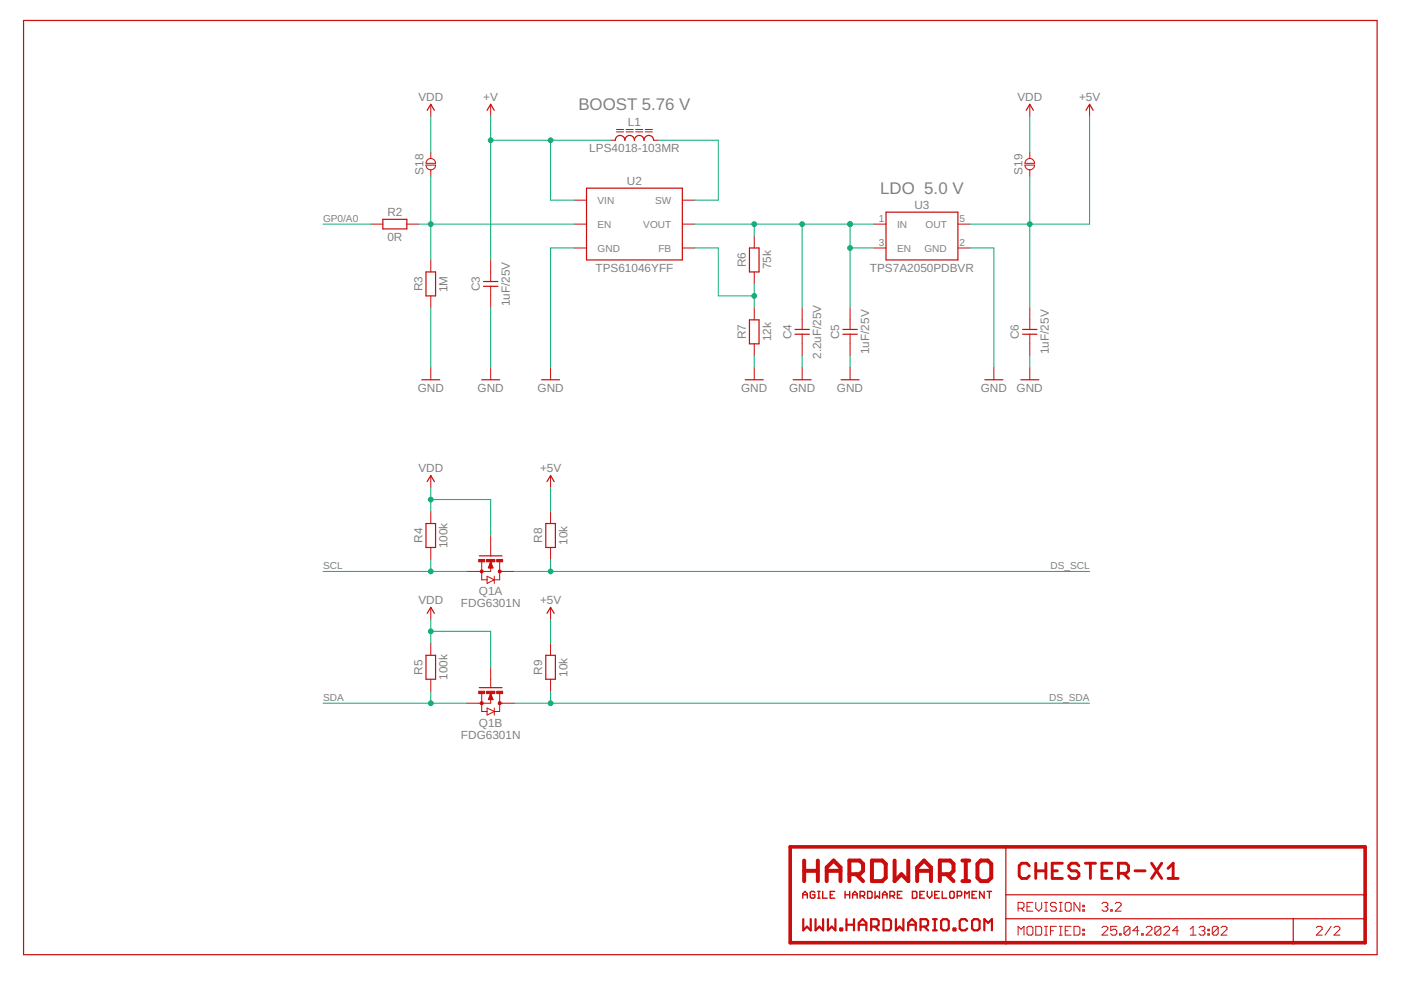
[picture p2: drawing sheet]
<svg xmlns="http://www.w3.org/2000/svg" width="297mm" height="210mm" viewBox="0 0 297 210" stroke-linecap="round" stroke-linejoin="round" font-family="sans-serif">
<g fill="none" stroke="#c90d0c" stroke-width=".21">
<path d="M90.3 35h2.1a1.02 1.02 0 0 1-1.1 1 1.02 1.02 0 0 1-1-1zM90.6 33.9a1.01 1.01 0 0 1 1.1-.2 1.01 1.01 0 0 1 .7 .9h-2.1zM91.3 22.1v2.6M91.3 32.3v1.3M91.3 36v1.4M104 22.1v2.6M129.4 29.7h1.1M130.7 28h1.5M130.7 27.5h1.5M132.7 28h1.6M132.7 27.5h1.6M134.8 28h1.5"/>
<path d="M134.8 27.5h1.5M136.8 28h1.5M136.8 27.5h1.5M138.6 29.7h1M217.3 35h2.1a1.02 1.02 0 0 1-1.1 1 1.02 1.02 0 0 1-1-1zM217.6 33.9a1.01 1.01 0 0 1 1.1-.2 1.01 1.01 0 0 1 .7 .9h-2.1zM218.3 22.1v2.6M218.3 32.3v1.3M218.3 36v1.4M231 22.1v2.6M78.7 47.5h2.5M86.3 47.5h2.5"/>
<path d="M91.3 55.1v2.6M104 55.1v4.6M121.8 52.6h2.6M121.8 47.5h2.6M121.8 42.4h2.6M144.7 52.6h2.5M144.7 47.5h2.5M144.7 42.4h2.5M159.9 50.1v2.5M159.9 57.7v2.5M185.3 52.6h2.6M185.3 47.5h2.6"/>
<path d="M203.1 52.6h2.5M203.1 47.5h2.5M91.3 62.7v2.6M91.3 78v2.5M104 60.7v4.6M104 78v2.5M116.7 78v2.5M159.9 65.3v2.5M159.9 72.9v2.5M159.9 78v2.5M170.1 65.3v4.5M170.1 70.9v4.5"/>
<path d="M170.1 78v2.5M180.2 65.3v4.5M180.2 70.9v4.5M180.2 78v2.5M210.7 78v2.5M218.3 65.3v4.5M218.3 70.9v4.5M218.3 78v2.5M91.3 100.8v2.6M91.3 108.5v2.5M91.3 116.1v2.5M102.1 119.1v3.8h1.2"/>
<path d="M104 113.5v4.4M104 119.1v2.1h-5M104 119.1l.5 1.3h-1zM104 119.1l.2 1.3M104 119.1l.3 1.3M104 119.1l.4 1.3M104 119.1l-.1 1.3M104 119.1l-.2 1.3M104 119.1l-.3 1.3M105.9 119.1v3.8h-1.1M116.7 100.8v2.6M116.7 108.5v2.5"/>
<path d="M116.7 116.1v2.5M91.3 128.8v2.5M91.3 136.4v2.5M103.3 122.2l1.5 .7-1.5 .8zM104.8 122.2v1.5M105.9 121.2h3.2M116.7 128.8v2.5M116.7 136.4v2.5M91.3 144v2.6M102.1 147.1v3.8h1.2M103.3 150.1l1.5 .8-1.5 .7zM104 141.5v4.3"/>
<path d="M104 147.1v2h-5M104 147.1l.5 1.2h-1zM104 147.1l.2 1.2M104 147.1l.3 1.2M104 147.1l.4 1.2M104 147.1l-.1 1.2M104 147.1l-.2 1.2M104 147.1l-.3 1.2M104.8 150.1v1.5M105.9 147.1v3.8h-1.1M105.9 149.1h3.2M116.7 144v2.6"/>
<path d="M215.9 192.6h.9l.3-.3v-.7l-.3-.3h-.9v1.9M215.9 198.3v-1.9l.6 .6 .6-.6v1.9M216.5 192.6l.6 .6M217.7 196.7l.3-.3h.7l.3 .3v1.3l-.3 .3h-.7l-.3-.3zM217.7 192.3h.7M219 191.3h-1.3v1.9h1.3M219.6 196.4h.9l.4 .3v1.3l-.4 .3h-.9zM219.6 191.3v1.3l.6 .6 .7-.6v-1.3M221.5 198.3h.6M221.5 196.4h.6M221.5 191.3h.6M221.5 193.2h.6"/>
<path d="M221.8 191.3v1.9M221.8 196.4v1.9M222.7 197.3h.7M224 196.4h-1.3v1.9M224 191.6l-.3-.3h-.7l-.3 .3v.3l.3 .4h.7l.3 .3v.3l-.3 .3h-.7l-.3-.3M224.6 198.3h.6M224.6 196.4h.6M224.6 191.3h.6M224.6 193.2h.6M224.9 191.3v1.9M224.9 196.4v1.9M225.8 197.3h.7"/>
<path d="M226.1 191.3h.7l.3 .3v1.3l-.3 .3h-.7l-.3-.3v-1.3zM227.1 196.4h-1.3v1.9h1.3M227.7 196.4h.9l.4 .3v1.3l-.4 .3h-.9zM229 191.3v1.9l-1.3-1.9v1.9M229.6 198h.3v.3h-.3zM229.6 197h.3v.3h-.3zM229.6 191.9h.3v.4h-.3zM229.6 192.9h.3v.3h-.3zM233.6 196.7l.4-.3h.6l.3 .3v.3l-1.3 1.3h1.3M233.6 191.6l.4-.3h.6l.3 .3v.3l-.3 .4M234.3 192.3h.3M234.6 192.3l.3 .3v.3l-.3 .3h-.6l-.4-.3"/>
<path d="M235.5 192.9h.3v.3h-.3zM236.5 191.6l.2-.3h.7l.3 .3v.3l-1.2 1.3h1.2M236.8 196.4h-1.3v.9l.6-.3h.4l.3 .3v.7l-.3 .3h-.7l-.3-.3M237.4 198h.3v.3h-.3zM239.6 196.7v1.3l-.4 .3h-.6l-.3-.3M239.6 196.7l-.4-.3h-.6l-.3 .3v1.3M239.6 196.7l-1.3 1.3M241.4 197.3h-1.2l.9-.9v1.9M242.1 198h.3v.3h-.3zM243 196.7l.3-.3h.6l.3 .3v.3l-1.2 1.3h1.2M246.1 196.7v1.3l-.3 .3h-.6l-.3-.3M246.1 196.7l-.3-.3h-.6l-.3 .3v1.3"/>
<path d="M246.1 196.7l-1.2 1.3M246.7 196.7l.4-.3h.6l.3 .3v.3l-1.3 1.3h1.3M249.9 197.3h-1.3l1-.9v1.9M252.3 198.3h1.3M252.3 197l.7-.6v1.9M254.2 196.7l.3-.3h.7l.3 .3v.3l-.3 .3M254.8 197.3h.4M255.2 197.3l.3 .4v.3l-.3 .3h-.7l-.3-.3M256.1 198h.3v.3h-.3zM256.1 197h.3v.3h-.3zM258.3 196.7v1.3l-.3 .3h-.7l-.3-.3M258.3 196.7l-.3-.3h-.7l-.3 .3v1.3"/>
<path d="M258.3 196.7l-1.3 1.3M258.9 196.7l.3-.3h.6l.3 .3v.3l-1.2 1.3h1.2M279.1 196.7l.3-.3h.6l.3 .3v.3l-1.2 1.3h1.2M282.2 196.4l-1.3 1.9M282.8 196.7l.3-.3h.7l.3 .3v.3l-1.3 1.3h1.3"/>
</g>
<g fill="none" stroke="#c90d0c" stroke-width=".25">
<path d="M5 4.3h287v198.1h-287zM90.6 23.4l.7-1.3 .8 1.3M103.3 23.4l.7-1.3 .8 1.3M124.4 39.9h20.3v15.2h-20.3zM130.5 29.7a1.02 1.02 0 0 1 1-1 1.02 1.02 0 0 1 1 1 1.02 1.02 0 0 1 1-1 1.02 1.02 0 0 1 1 1 1.02 1.02 0 0 1 1-1 1.02 1.02 0 0 1 1 1 1.02 1.02 0 0 1 1.1-1 1.02 1.02 0 0 1 1 1M217.6 23.4l.7-1.3 .8 1.3M230.3 23.4l.7-1.3 .8 1.3M81.2 46.5h5.1v2h-5.1zM90.3 57.7h2.1v5h-2.1zM102.5 59.7h3.1M158.9 52.6h2v5.1h-2zM187.9 45h15.2v10.1h-15.2z"/>
<path d="M102.5 60.7h3.1M158.9 67.8h2v5.1h-2zM168.6 70.9h3M168.6 69.8h3M178.7 70.9h3.1M178.7 69.8h3.1M216.8 70.9h3.1M216.8 69.8h3.1M89.4 80.5h3.8M102.1 80.5h3.8M114.8 80.5h3.8M158 80.5h3.8"/>
<path d="M168.2 80.5h3.8M178.3 80.5h3.8M208.8 80.5h3.8M216.4 80.5h3.8M90.3 111h2.1v5.1h-2.1zM90.6 102.1l.7-1.3 .8 1.3M101.6 117.9h4.8M115.7 111h2.1v5.1h-2.1zM116 102.1l.7-1.3 .8 1.3M90.3 138.9h2.1v5.1h-2.1zM90.6 130l.7-1.2 .8 1.2M115.7 138.9h2.1v5.1h-2.1z"/>
<path d="M116 130l.7-1.2 .8 1.2M101.6 145.8h4.8M213.3 179.6v20.3M213.3 189.7h76.1M213.3 194.8h76.1M274.2 194.8v5.1"/>
</g>
<g fill="none" stroke="#c90d0c" stroke-width=".61">
<path d="M218.2 183.6l-.5-.6h-1.1l-.5 .6v2.1l.5 .5h1.1l.5-.5M219.6 183v3.2M219.6 184.6h2.1M221.7 183v3.2M223.1 184.6h1.1M225.2 183h-2.1v3.2h2.1M228.7 183.6l-.5-.6h-1.1l-.5 .6v.5l.5 .5h1.1l.5 .6v.5l-.5 .5h-1.1l-.5-.5M230.1 183h2.2M231.2 183v3.2M233.6 184.6h1.1M235.8 183h-2.2v3.2h2.2M237.1 185.2h1.6l.6-.6v-1l-.6-.6h-1.6v3.2"/>
<path d="M238.2 185.2l1.1 1M240.6 184.6h2.2M244.2 183l2.1 3.2M246.3 183l-2.1 3.2M247.6 186.2h2.2M247.6 184.1l1.1-1.1v3.2"/>
</g>
<path d="M167.5 179.6h121.9v20.3h-121.9z" fill="none" stroke="#c90d0c" stroke-width=".76"/>
<g fill="none" stroke="#c90d0c" stroke-width=".85">
<path d="M170.5 182.5v4.3M170.5 184.6h2.9M173.4 182.5v4.3M175.3 184.6h2.9M175.3 186.8v-2.9l1.4-1.4 1.5 1.4v2.9M180.1 185.4h2.2l.7-.8v-1.4l-.7-.7h-2.2v4.3M181.5 185.4l1.5 1.4M184.9 182.5h2.1l.8 .7v2.9l-.8 .7h-2.1zM189.7 182.5v4.3l1.4-1.4 1.5 1.4v-4.3M194.5 184.6h2.9M194.5 186.8v-2.9l1.4-1.4 1.5 1.4v2.9M199.3 185.4h2.1l.8-.8v-1.4l-.8-.7h-2.1v4.3"/>
<path d="M200.7 185.4l1.5 1.4M204 182.5h1.5M204 186.8h1.5M204.8 182.5v4.3M208 182.5h1.4l.8 .7v2.9l-.8 .7h-1.4l-.8-.7v-2.9z"/>
</g>
<g fill="none" stroke="#c90d0c" stroke-width=".3">
<path d="M170.2 190.4v-.9l.5-.5 .5 .5v.9M170.2 189.7h1M172.8 189.2l-.3-.2h-.5l-.2 .2v1l.2 .2h.5l.3-.2v-.5h-.5M173.4 189h.5M173.4 190.4h.5M173.6 189v1.4M174.4 189v1.4h1M176 189.7h.5M177 189h-1v1.4h1M179.2 189.7h.9M179.2 189v1.4M180.1 189v1.4"/>
<path d="M180.8 189.7h.9M180.8 190.4v-.9l.5-.5 .4 .5v.9M182.4 189.9h.7l.2-.2v-.5l-.2-.2h-.7v1.4M182.8 189.9l.5 .5M183.9 189h.8l.2 .2v1l-.2 .2h-.8zM185.5 189v1.4l.5-.5 .5 .5v-1.4M187.1 189.7h1M187.1 190.4v-.9l.5-.5 .5 .5v.9M188.7 189.9h.7l.3-.2v-.5l-.3-.2h-.7v1.4M189.2 189.9l.5 .5M190.3 189.7h.5M191.2 189h-.9v1.4h.9"/>
<path d="M193.4 189h.8l.2 .2v1l-.2 .2h-.8zM195 189.7h.5M196 189h-1v1.4h1M196.6 189v.9l.5 .5 .5-.5v-.9M198.2 189.7h.5M199.2 189h-1v1.4h1M199.8 189v1.4h.9M201.6 189h.5l.2 .2v1l-.2 .2h-.5l-.2-.2v-1zM202.9 189.9h.8l.2-.2v-.5l-.2-.2h-.8v1.4M204.5 190.4v-1.4l.5 .5 .5-.5v1.4M206.1 189.7h.5M207.1 189h-1v1.4h1"/>
<path d="M208.7 189v1.4l-1-1.4v1.4M209.3 189h.9M209.8 189v1.4"/>
</g>
<g fill="none" stroke="#c90d0c" stroke-width=".47">
<path d="M170.3 194.9v2.4l.8-.8 .8 .8v-2.4M172.9 194.9v2.4l.8-.8 .8 .8v-2.4M175.5 194.9v2.4l.8-.8 .8 .8v-2.4M178.2 196.9h.4v.4h-.4zM179.5 194.9v2.4M179.5 196.1h1.6M181.1 194.9v2.4M182.1 196.1h1.6M182.1 197.3v-1.6l.8-.8 .8 .8v1.6M184.7 196.5h1.2l.4-.4v-.8l-.4-.4h-1.2v2.4M185.5 196.5l.8 .8M187.3 194.9h1.2l.4 .4v1.6l-.4 .4h-1.2z"/>
<path d="M189.9 194.9v2.4l.8-.8 .8 .8v-2.4M192.6 196.1h1.6M192.6 197.3v-1.6l.8-.8 .8 .8v1.6M195.2 196.5h1.2l.4-.4v-.8l-.4-.4h-1.2v2.4M196 196.5l.8 .8M197.8 197.3h.8M197.8 194.9h.8M198.2 194.9v2.4M199.5 195.3l.4-.4h.8l.4 .4v1.6l-.4 .4h-.8l-.4-.4zM202.2 196.9h.4v.4h-.4zM205.1 195.3l-.4-.4h-.8l-.4 .4v1.6l.4 .4h.8l.4-.4M206.1 195.3l.4-.4h.8l.4 .4v1.6l-.4 .4h-.8l-.4-.4z"/>
<path d="M208.7 197.3v-2.4l.8 .8 .8-.8v2.4"/>
</g>
<g fill="#c90d0c" stroke="#c90d0c" stroke-width=".21">
<path d="M101.9 148.8h.5v.5h-.5z" fill-rule="evenodd"/>
<path d="M105.7 148.8h.5v.5h-.5z" fill-rule="evenodd"/>
<circle cx="102.1" cy="121.1" r=".33"/>
<circle cx="106" cy="121.1" r=".33"/>
</g>
<g fill="#c90d0c" stroke="#c90d0c" stroke-width=".21">
<path d="M105.3 118.6h1.3v.5h-1.3z"/>
<path d="M101.5 118.6h1.3v.5h-1.3z"/>
<path d="M103.1 118.6h1.8v.5h-1.8z"/>
<path d="M105.3 146.6h1.3v.5h-1.3z"/>
<path d="M101.5 146.6h1.3v.5h-1.3z"/>
<path d="M103.1 146.6h1.8v.5h-1.8z"/>
</g>
<g fill="none" stroke="#0dab76" stroke-width=".21">
<path d="M91.3 24.7v7.6M91.3 37.4v17.7M104 24.7v30.4M104 29.7h25.4M116.7 29.7v12.7h5.1M139.6 29.7h12.7v12.7h-5.1M218.3 24.7v7.6M218.3 37.4v27.9M231 24.7v22.8h-25.4M68.5 47.5h10.2M88.8 47.5h33M121.8 52.6h-5.1v25.4"/>
<path d="M147.2 52.6h5.1v10.1h7.6M147.2 47.5h38.1M159.9 47.5v2.6M170.1 47.5v17.8M180.2 47.5v17.8M180.2 52.6h5.1M205.6 52.6h5.1v25.4M91.3 65.3v12.7M104 65.3v12.7M159.9 60.2v5.1M159.9 75.4v2.6M170.1 75.4v2.6"/>
<path d="M180.2 75.4v2.6M218.3 75.4v2.6M91.3 105.9h12.7v7.6M91.3 103.4v5.1M91.3 118.6v2.6M116.7 103.4v5.1M116.7 118.6v2.6M68.5 121.2h30.5M91.3 133.9h12.7v7.6M91.3 131.3v5.1M109.1 121.2h121.9M116.7 131.3v5.1"/>
<path d="M68.5 149.1h30.5M91.3 146.6v2.5M109.1 149.1h121.9M116.7 146.6v2.5"/>
</g>
<g fill="#0dab76" stroke="#0dab76" stroke-width=".21">
<circle cx="116.7" cy="29.7" r=".51"/>
<circle cx="104" cy="29.7" r=".51"/>
<circle cx="159.9" cy="62.7" r=".51"/>
<circle cx="180.2" cy="47.5" r=".51"/>
<circle cx="159.9" cy="47.5" r=".51"/>
<circle cx="170.1" cy="47.5" r=".51"/>
<circle cx="180.2" cy="52.6" r=".51"/>
<circle cx="91.3" cy="133.9" r=".51"/>
<circle cx="91.3" cy="105.9" r=".51"/>
<circle cx="91.3" cy="47.5" r=".51"/>
<circle cx="91.3" cy="121.2" r=".51"/>
<circle cx="116.7" cy="121.2" r=".51"/>
<circle cx="116.7" cy="149.1" r=".51"/>
<circle cx="218.3" cy="47.5" r=".51"/>
<circle cx="91.3" cy="149.1" r=".51"/>
</g>
<g font-size="3.6" fill="#808080">
<text x="122.6" y="23.4">BOOST 5.76 V</text>
<text x="186.6" y="41.2">LDO 5.0 V</text>
</g>
<g font-size="2.5" fill="#808080">
<text x="88.7" y="21.4">VDD</text>
<text x="102.5" y="21.4">+V</text>
<text x="215.7" y="21.4">VDD</text>
<text x="228.8" y="21.4">+5V</text>
<text x="133.1" y="26.7">L1</text>
<text x="124.9" y="32.3">LPS4018-103MR</text>
<text x="89.8" y="37" transform="rotate(-90 89.8 37)">S18</text>
<text x="132.9" y="39.1">U2</text>
<text x="216.8" y="37" transform="rotate(-90 216.8 37)">S19</text>
<text x="82.1" y="45.7">R2</text>
<text x="193.9" y="44.2">U3</text>
<text x="82.1" y="51.1">0R</text>
<text x="126.3" y="57.7">TPS61046YFF</text>
<text x="158.1" y="56.7" transform="rotate(-90 158.1 56.7)">R6</text>
<text x="163.5" y="57.1" transform="rotate(-90 163.5 57.1)">75k</text>
<text x="184.4" y="57.7">TPS7A2050PDBVR</text>
<text x="89.6" y="61.8" transform="rotate(-90 89.6 61.8)">R3</text>
<text x="94.9" y="61.9" transform="rotate(-90 94.9 61.9)">1M</text>
<text x="101.8" y="61.8" transform="rotate(-90 101.8 61.8)">C3</text>
<text x="108.1" y="64.9" transform="rotate(-90 108.1 64.9)">1uF/25V</text>
<text x="158.1" y="72" transform="rotate(-90 158.1 72)">R7</text>
<text x="167.8" y="72" transform="rotate(-90 167.8 72)">C4</text>
<text x="177.9" y="72" transform="rotate(-90 177.9 72)">C5</text>
<text x="216" y="72" transform="rotate(-90 216 72)">C6</text>
<text x="163.5" y="72.4" transform="rotate(-90 163.5 72.4)">12k</text>
<text x="174.1" y="76.1" transform="rotate(-90 174.1 76.1)">2.2uF/25V</text>
<text x="184.3" y="75.1" transform="rotate(-90 184.3 75.1)">1uF/25V</text>
<text x="222.4" y="75.1" transform="rotate(-90 222.4 75.1)">1uF/25V</text>
<text x="88.6" y="83.1">GND</text>
<text x="101.3" y="83.1">GND</text>
<text x="114" y="83.1">GND</text>
<text x="157.1" y="83.1">GND</text>
<text x="167.3" y="83.1">GND</text>
<text x="177.5" y="83.1">GND</text>
<text x="207.9" y="83.1">GND</text>
<text x="215.6" y="83.1">GND</text>
<text x="88.7" y="100.1">VDD</text>
<text x="114.5" y="100.1">+5V</text>
<text x="89.6" y="115.1" transform="rotate(-90 89.6 115.1)">R4</text>
<text x="94.9" y="116.2" transform="rotate(-90 94.9 116.2)">100k</text>
<text x="115" y="115.1" transform="rotate(-90 115 115.1)">R8</text>
<text x="120.3" y="115.5" transform="rotate(-90 120.3 115.5)">10k</text>
<text x="88.7" y="128">VDD</text>
<text x="97.7" y="128.8">FDG6301N</text>
<text x="101.5" y="126.2">Q1A</text>
<text x="114.5" y="128">+5V</text>
<text x="89.6" y="143.1" transform="rotate(-90 89.6 143.1)">R5</text>
<text x="115" y="143.1" transform="rotate(-90 115 143.1)">R9</text>
<text x="120.3" y="143.5" transform="rotate(-90 120.3 143.5)">10k</text>
<text x="94.9" y="144.2" transform="rotate(-90 94.9 144.2)">100k</text>
<text x="101.5" y="154.2">Q1B</text>
<text x="97.7" y="156.7">FDG6301N</text>
</g>
<g font-size="2.1" fill="#808080">
<text x="68.5" y="47">GP0/A0</text>
<text x="126.7" y="43.2">VIN</text>
<text x="138.9" y="43.2">SW</text>
<text x="186.3" y="47.2">1</text>
<text x="203.4" y="47.2">5</text>
<text x="126.7" y="53.4">GND</text>
<text x="126.7" y="48.3">EN</text>
<text x="136.4" y="48.3">VOUT</text>
<text x="139.6" y="53.4">FB</text>
<text x="186.3" y="52.2">3</text>
<text x="190.2" y="48.3">IN</text>
<text x="190.2" y="53.4">EN</text>
<text x="196" y="53.4">GND</text>
<text x="196.2" y="48.3">OUT</text>
<text x="203.4" y="52.2">2</text>
<text x="68.5" y="120.6">SCL</text>
<text x="222.7" y="120.6">DS_SCL</text>
<text x="68.5" y="148.6">SDA</text>
<text x="222.5" y="148.6">DS_SDA</text>
</g>
</svg>
